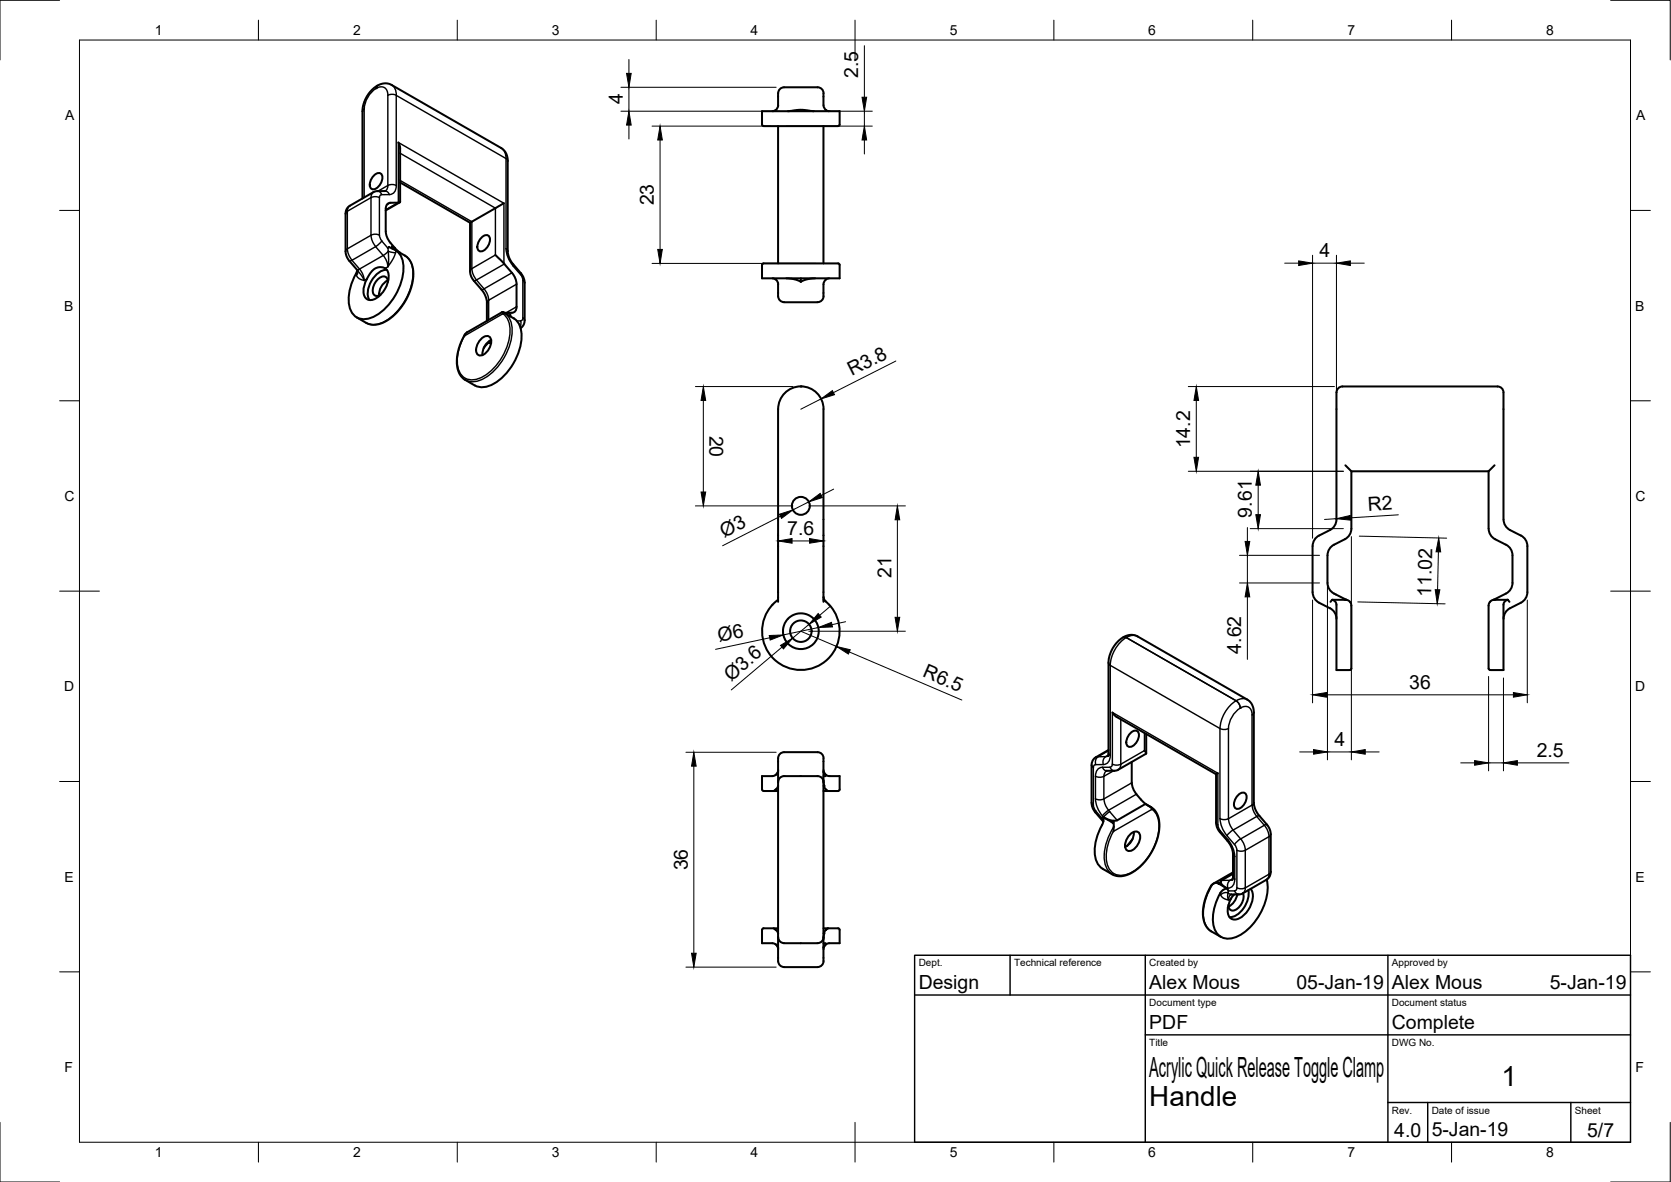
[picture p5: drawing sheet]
<svg xmlns="http://www.w3.org/2000/svg" width="420mm" height="297mm" viewBox="0 0 420 297" stroke-linecap="round" stroke-linejoin="round" font-family="sans-serif">
<!-- layer: Visible -->
<g fill="none" stroke="#000" stroke-width=".51">
<path d="M94.8 21.6l-1.2 .9-1.2 1.5-.8 1.5-.4 1.7-.1 22.7M94.8 21.6h.1M94.9 21.6l1.8-.7 1.5 .3 27.8 16 1.1 1.1 .6 1.8v23.4l.7 2 2.8 3.4 .7 1.7v10.3l-.3 .8-.7 .8M100.2 35.8l.4 1.5v13.5l-.4 .1M195.6 23.4v3M195.6 31.7v34.5M195.7 26.4a1.53 1.53 0 0 1-1.5 1.5M195.7 23.4a1.49 1.49 0 0 1 1.4-1.5h8.5a1.62 1.62 0 0 1 1.5 2.1v2.4a1.5 1.5 0 0 0 1.4 1.5M198.1 27.9l3.2-.3 3.3 .3M207.1 31.7v34.5M210.7 31.7l.4-.4v-3.4h-19.5v3.4a1.05 1.05 0 0 0 1.4 .4h17.7M94.1 44a1.13 1.13 0 0 1 1.6-.4 1.13 1.13 0 0 1 .4 1.5 2.52 2.52 0 0 1-2.7 2.4 2.53 2.53 0 0 1 .7-3.5z"/>
<path d="M96.9 48h-2.2l-.7 .2-6.2 3.6-.8 1.1-.1 10.7 .7 1.7 2.4 2.8M100.2 50.9l-2 .1a1.25 1.25 0 0 0-1.2 1.5v6.1l.5 1.5 .7 .9M100.5 50.8l-3.5 2.1M100.6 45.9l17.6 10.1M118.2 56l.1 12.8 .4 1.2 2.6 3 .9 1.9 .2 .9v4.9M121.2 59.6a1.13 1.13 0 0 1 1.5-.4 1.13 1.13 0 0 1 .4 1.5 2.52 2.52 0 0 1-2.6 2.4 2.53 2.53 0 0 1 .7-3.5zM126.7 51.1l-8.5 4.9M92.2 70.1l.9-1.4 1-1.1 1-.4 1.4 .1a1.84 1.84 0 0 1 1.2 2.2 6.4 6.4 0 0 1-4.3 5.9 1.87 1.87 0 0 1-2-2.2 6.4 6.4 0 0 1 .9-3.1M97.3 67.8a5.4 5.4 0 0 0-4.6 4.4 3.9 3.9 0 0 0 .2 3.2M97.5 70.5a4 4 0 0 0-2.2 3.8M97.5 62.3a.65 .65 0 0 1 1 .1l.9 .5a3.4 3.4 0 0 1 1.9 3.1 14.4 14.4 0 0 1-8.1 13.9 3.9 3.9 0 0 1-5.5-3.9 16.5 16.5 0 0 1 2-7.8l.1-.3M97.5 70.9a1.25 1.25 0 0 0-.7-1.4 1.25 1.25 0 0 0-1.5 .5 3.3 3.3 0 0 0-1.2 4.1 1.29 1.29 0 0 0 1.6 0"/>
<path d="M98.1 61l2.5 2.5M98.6 62.4v-.5l.2 .6M99.4 62.9l2.5 1.4a6.5 6.5 0 0 1 1.7 7.2l-.5 1.6-.9 2.1-1.1 1.8-1.3 1.6-2.7 2.1-2.3 .9a4 4 0 0 1-2.7-.5l-2.4-1.3M124.6 64.1l2.2 2.2M126.3 78.4l-8.9 5.2-.6 .8M126.3 78.4h.1M126.3 78.4l2.8 1.6a3.8 3.8 0 0 1 1.9 3.1 14.3 14.3 0 0 1-8.2 13.9 4.1 4.1 0 0 1-3.4-.1l-2.4-1.4a5.9 5.9 0 0 1-2-6.3l.6-2.4 1.3-2.8M126.3 78.4l.1 .5M126.8 66.3l2.3 2.7 .6 1.4 .2 6.7a1.32 1.32 0 0 1-1.2 1.5l-2.2-.1M128.3 79l.2 .5M194.2 69.9l.3 .1a1.6 1.6 0 0 1 1.2 1.4M195.6 71.4v3.1"/>
<path d="M197.7 69.9l2.3 .3 1.4 .6M201.4 69.9v.9M205 69.9l-2.2 .3-1.4 .6M207.1 71.4v2.2a1.89 1.89 0 0 1-1.5 2.3l-8.5 .1a1.54 1.54 0 0 1-1.4-1.6M208.5 69.9l-.3 .1a1.56 1.56 0 0 0-1.1 1.4M210.7 66.2l.4 .4v3.3h-19.5v-3.3a1.02 1.02 0 0 1 1.4-.4h17.7M120.8 85.4a1.62 1.62 0 0 1 2.5-.6 3.5 3.5 0 0 1-2.7 4.5 1.63 1.63 0 0 1-.7-2.4zM122.7 86.2h.8M123.5 85.5l-1.9 1.9M123.5 85.4a4 4 0 0 0-2.2 3.8M195.6 102.8v48.4M195.7 102.8a5.7 5.7 0 0 1 5.7-5.7 5.7 5.7 0 0 1 5.7 5.7"/>
<path d="M207.1 102.8v48.4M338.3 116.9l1.5 1.5M374.3 118.4h-34.5v14.4a3 3 0 0 1-1.7 2.7l-2.7 1.4M374.3 118.4v14.4M375.8 116.9l-1.5 1.5M330 137.3v11.5M331.7 134.6l2.7-1.4a3 3 0 0 0 1.6-2.7v-30.9a2.3 2.3 0 0 1 1.1-2.4l39.4-.1a1.7 1.7 0 0 1 1.5 2.2l.1 31.2a3 3 0 0 0 1.6 2.7l2.7 1.4a3 3 0 0 1 1.6 2.7v11.5a3 3 0 0 1-1.6 2.7l-2.7 1.4M331.7 134.6a3 3 0 0 0-1.6 2.6M335.4 136.9a3 3 0 0 0-1.6 2.6v7M374.3 132.8a3 3 0 0 0 1.7 2.7l2.7 1.4M378.7 136.9a3 3 0 0 1 1.6 2.6v7M198.1 155.5a4.5 4.5 0 0 0 2 7.5 4.5 4.5 0 0 0 5.7-5.2 4.5 4.5 0 0 0-7.2-2.7l-.5 .4"/>
<path d="M207.1 150.7l.9 .8a9.7 9.7 0 0 1 0 14.2 9.7 9.7 0 0 1-14.1-.9 9.7 9.7 0 0 1 1.7-14.1M207.1 150l.1 .6 .4 .5M330.1 148.8a3 3 0 0 0 1.6 2.7M331.7 151.5l2.7 1.4M333.8 146.5a3.1 3.1 0 0 0 2.1 2.9l2.6 1.3M334.4 152.8a3 3 0 0 1 1.6 2.7M334.5 151.2l.1-.1a.61 .61 0 0 1 .6-.3 .61 .61 0 0 1 .5 .4l.3 .7v16.5h3.4M334.9 150.7h3.6M338.1 150.7h.4M338.5 150.7l1 .6 .3 .8v14.9a1.04 1.04 0 0 1-.4 1.4M375.6 150.7l-1 .6-.3 .8v15.9M375.6 150.7h3.5"/>
<path d="M375.6 150.7h.4M379.1 150.7l-.8 .5-.3 .7v16.5h-3.3M379.1 150.7l.4 .5M379.7 152.8a3 3 0 0 0-1.6 2.7M380.3 146.5a3 3 0 0 1-1.6 2.7l-3.1 1.5M279.7 179l1.1 1.2 25 14.4M374.3 168l.4 .4M194.5 198.8h1.1M195.6 193.9l-.3 .6-.7 .5h-3v3.4a1.08 1.08 0 0 0 1.4 .4h1.5M195.6 190.5v51M195.6 197.5l-.2 .6-.9 .7M195.7 193.5l-.2 .7-.5 .6"/>
<path d="M195.7 196.5a1.7 1.7 0 0 1 2.1-1.5h6.7a2.34 2.34 0 0 1 2.5 1.1l.1 .4M195.7 190.5a1.49 1.49 0 0 1 1.5-1.5h8.4a1.9 1.9 0 0 1 1.5 2.4v44.1M207.1 195h.5M207.1 194l.5 .7 .6 .3h2.9v3.4l-.4 .4M207.1 196l.2 1.5M207.1 197.5h.2M207.1 198.8h1.1M207.1 193.5l.1 .7 .5 .6M207.3 197.5l.2 .7 .7 .6M208.2 198.8h2.5M278.5 190l.2-.6 .1-23.6 .5-2 1-1.7 1.3-1.4 1.7-.9 1.3-.3 1.3 .4 28.4 16.4 .6 .8 .4 1.6v23.4l.8 2.1 2.7 3.3 .6 1.4 .1 10.4-.3 1-.5 .6-6.3 3.6-.8 .3h-2.1M278.7 188.5l-3.5 2-.5 .7-.2 .9 .1 10.4 .8 1.6 2 2.4"/>
<path d="M284.4 184.1a1.13 1.13 0 0 1 1.5-.4 1.13 1.13 0 0 1 .4 1.6 2.52 2.52 0 0 1-2.6 2.3 2.53 2.53 0 0 1 .7-3.5zM284.6 191.5v5.7l.5 1.5 .7 .9M285.7 199.6l2.3 2.4M287.8 188.6l.4 .6-.1 .2-7 4.1-.9 .2h-2M288.2 184.5v4.8M305.8 194.6v12.6l.6 1.5 2.5 3 .9 1.8 .2 1v6l-.2 .6M306.2 194.3l-.4 .3M311.4 199.7a1.13 1.13 0 0 1 1.6-.4 1.13 1.13 0 0 1 .4 1.5 2.52 2.52 0 0 1-2.7 2.4 2.53 2.53 0 0 1 .7-3.5zM277.3 205.3l-.3 .3M277.3 205.3l.2 .1M277.5 205.4l1.1 .5 1.5 .4M277.5 205.4l2.3 1.4"/>
<path d="M279.5 206.6l.3 .2M279.5 206.6l.4 .2M279.8 206.8l.3 .5-.1 1.6M280.1 206.3l-.6 .3M284 209.9a1.62 1.62 0 0 1 2.4-.6 3.5 3.5 0 0 1-2.6 4.6 1.63 1.63 0 0 1-.7-2.5zM284.8 210.9l-1.4 1.7M285.1 209.1a4 4 0 0 1-2.2 3.7M288.2 202.1l1.5 .9 .7 .6 .6 1 .4 1.3v3.1l-.5 2.3-.7 1.7-2.1 3.3-1.5 1.6-1.3 1-1.3 .8-1.7 .5h-1.3l-1.3-.4a9.5 9.5 0 0 1-3.6-2.6 9.6 9.6 0 0 1 .4-8.6l.9-2.1-.1-1.2M289.6 203.4l-.4-.6-1.2-.8-7.1 4.1-.8 .2M310 219.6l-2.9 1.7-.2 .4M310 219.2l-4.9 2.9M194.5 233.3h1.1"/>
<path d="M195 237.3l.5 .5 .2 .7M195.6 234.6l-.2-.6-.9-.7h-1.5a1.08 1.08 0 0 0-1.4 .4v3.3l2.8 .1 .7 .3 .5 .7M195.7 235.5a1.49 1.49 0 0 0 1.5 1.5M197.1 237h8.5M207.1 237h.5M207.1 235.5v5.2a2.15 2.15 0 0 1-1 2.2l-9 .1a1.54 1.54 0 0 1-1.4-1.5M207.1 234.6h.2M207.1 233.3h1.1M207.1 235.5a1.49 1.49 0 0 1-1.5 1.5M207.7 237.3l-.5 .5-.1 .7M208.2 233.3h2.5M208.2 233.3l-.8 .7-.3 2"/>
<path d="M210.7 233.3l.4 .4v3.3l-3 .1-.6 .4-.4 .6M306.4 222l-.7-.2-.7 .3-.9 1.2-1.3 3.4-.3 3.1 .3 1.9 .7 1.4 .7 .7 2.8 1.6M306.4 222l-.3-.1 2.3 1.3M306.9 221.7l.4 .6 1.1 .9M306.9 221.7l-.5 .3M308.4 223.2l.2 .1M308.6 223.3l.3 .6M310.3 224.8l-.8 1M311.1 224.8l-.3 1.1-.7 .9-1.2 1M312.5 224.5a3.7 3.7 0 0 1-2.5 4.3 1.14 1.14 0 0 1-1.1-1.4M313.9 223.7a6.4 6.4 0 0 1-4.3 6.8h-.5M314.5 223.4a4.7 4.7 0 0 1-.6 5.3 4.3 4.3 0 0 1-3.9 2.3 2.38 2.38 0 0 1-1.3-2.9l.9-2.3"/>
<path d="M318.5 221a13.5 13.5 0 0 1-3.6 11.4 8.8 8.8 0 0 1-6.4 3.5 4.3 4.3 0 0 1-3.5-4.9 13.8 13.8 0 0 1 2-6.9l.7-.6 .9-.2"/>
<circle cx="201.4" cy="127.1" r="2.25"/>
<circle cx="201.4" cy="158.6" r="2.7"/>
</g>
<g fill="#000">
<circle cx="201.4" cy="97.1" r=".25"/>
<circle cx="282.4" cy="160.2" r=".25"/>
<circle cx="279.8" cy="206.8" r=".25"/>
<circle cx="306.1" cy="221.9" r=".25"/>
</g>
<!-- layer: Visible Narrow -->
<g fill="none" stroke="#000" stroke-width=".36">
<path d="M91.1 28l.5-.6v22.2M94.9 21.5l-.3 .7a6.6 6.6 0 0 0-3 5.2M97.5 24v22.6l-2.4 1.4M98.5 21.3l.8 1 .3 1.6-.8-.2-1.3 .2a1.81 1.81 0 0 0-.8-1.9 1.81 1.81 0 0 0-2.1 .2M100.6 38.5l24 13.8v11.8l-6 3.4v-11.8l-18-10.4M126 37.2l.9 1 .3 1.6 .5 .6M87.3 53.1l6-3.4v9.4l-6 3.4zM88 51.7a1.5 1.5 0 0 0-.7 1.4l-.4 .6M93.3 59.1a1.49 1.49 0 0 1 1.6-.2 1.49 1.49 0 0 1 .9 1.3l.2 .3-.2 .3-1.3 1.2-.9-1.4zM93.3 49.7l1.3-.3 .8 .3M93.9 48.3a1.5 1.5 0 0 0-.6 1.4M94.9 48a1.18 1.18 0 0 1 1.1 .9"/>
<path d="M95.4 49.7v9.4M96 48.9a.63 .63 0 0 0-.6 .8M96.8 48a1.18 1.18 0 0 1 1.1 .9M97.5 46.6a1.5 1.5 0 0 1-.6 1.4M97.5 46.6l1.3-.2 .8 .2M97.9 48.9h-1.9M98.1 51l-.9 .5M99.6 46.6v-22.6l27.6 15.8v22.7M99.6 46.6a1.92 1.92 0 0 1-1.7 2.3M100.1 50.9l-3.1 1.8M100.2 50.9v-15.1l26.5 15.3v15.1M86.9 63.1l.4-.6 .4 1.5 .8 1.4-.7 .2"/>
<path d="M89.5 68.8l.6 1 1.5 .7M90 68v.6l-.4 .6M90 68.1l1 1.3 .6 1.1M90.4 67.6l.9 1.4 .3 1.5M90.4 67.6l-.6 .2M92.2 70.1l-.6 .4M96 60.5l1.6 2.1 .1 2.7-.2 1.8 1.3-2.1 .7-1.5M96.4 64.2l-6 3.4M96.4 64.2l-2-2.2-5.9 3.4 1.9 2.2M96.4 64.2l.6 .9 .5 1.5v.4l-.6 .4M98.6 61.9l.7 .4M99.5 63.5l-1.9-.4-1.2 1.1"/>
<path d="M99.6 63l-.1 .5M101.8 64.2a6 6 0 0 1 1.8 6.7 14.2 14.2 0 0 1-8.4 10.5 4 4 0 0 1-3.1-.3M118.2 68.1l.5-.6 .3 1.5 .8 1.4M119.8 70.4l1.9 2.2M119.8 70.4l-.7 .1M121.7 72.6l.9 1.4 .3 1.4M121.7 72.6l-.6 .1M122.9 75.4v5M122.9 75.4l-.5 .6M126.4 78.8a5.2 5.2 0 0 1 1.8 5 14.1 14.1 0 0 1-8 11.4 3.8 3.8 0 0 1-5.2-3.8 12.8 12.8 0 0 1 1.8-7l9.6-5.5M126.8 78.6a6 6 0 0 1 1.8 6.6 14.2 14.2 0 0 1-8.4 10.5 4 4 0 0 1-3.2-.2M126.8 66.3l-7 4.1"/>
<path d="M127.2 62.5l.5 .6M127.2 62.5l.2 1.2 .5 1.3 1.1 1.8 .1-.4M127.6 78.6l.7 .4M128.7 68.6l-7 4M129 66.8l1.9 2.2M129.9 77.1l-2.7 1.5M129.9 71.4l-7 4M130.9 69l.4 .7 .2 .7M131 68.6l-.1 .4M131.5 70.4v9.5a.63 .63 0 0 1-.6 .7M131.5 79.9l.4 .6M131.5 70.4l.4 .7"/>
<path d="M122.9 86.1h.6M130 80.7h.9M130.9 80.6l.1 .8-.2 .7M286 159.9l-1.3-.2-1.5 .5M278.7 166.6l.5 .6M279.2 167.2l27.5 15.9v22.6M279.2 167.2v22.7M282.5 160.1l.7 .1M283.2 160.2l27.6 15.9M283.2 160.2a8.9 8.9 0 0 0-4 7M310.8 176.1l.8 1 .3 .8a1.82 1.82 0 0 1 2.1-.2 1.82 1.82 0 0 1 .8 1.9M310.8 176.1a8.9 8.9 0 0 0-4 7"/>
<path d="M311.9 177.9a6.6 6.6 0 0 0-3 5.2M313.6 175.8l-1.3-.2-1.5 .5M314.8 179.7v22.6l-5.9 3.4M315.3 179l-.5 .7M274.9 192.9v9.5M275.5 195.1l1.2 .2 .9-.2M276.1 190.2l-.6 .1M276.1 190.2a1.65 1.65 0 0 0-.6 1.9 .63 .63 0 0 0-.6 .8l-.4-.6M277.2 192.8a1.92 1.92 0 0 0-1.7 2.3l-.1 5.7M277.4 192.1l-1.9 .1M278 190.1l-1.9 .1M278.2 193.7a1.5 1.5 0 0 0-.6 1.4"/>
<path d="M278.5 190l-.5 .1M278.7 189.8l-.7 .3M278.7 188.6l-2.6 1.6M278.7 189.2l.5 .6M279.1 192.8h-1.9a1.18 1.18 0 0 0 1.1 .9M279.1 192.8a.63 .63 0 0 0 .6-.8v-13l26.5 15.3v13M279.1 192.8a1.18 1.18 0 0 0 1.1 .9M279.2 189.9a1.91 1.91 0 0 1-1.8 2.2 1.72 1.72 0 0 1 .6-2M279.7 192l1.3 .3 .8-.3M280 193.7l-2.4 1.4v5.7l7-4.1M281.8 180.8v11.3M281.8 192a1.5 1.5 0 0 1-.6 1.4"/>
<path d="M285.7 199.6l-7 4M287.8 184.2v4.4l-6 3.5M306.8 183.1l1.2 .2 .9-.2v22.6M274.5 201.7l1 2.1-.1 .3M275.5 200.7l.1 1.3 .5 1.3 1.1 1.7M275.5 200.8l.8 .2 1.3-.2 .3 1.4 .9 1.4M275.5 203.8l1.5 1.8 .4 .9M277.2 205.1l.3 .3M277.3 206.3l.1 .1M277.3 206.3v.1M278.7 203.6l.3 .4M278.7 203.6l-1.5 1.4"/>
<path d="M279 204l1.9 2.1M279 204l-1.5 1.4M280.1 207.8a12.2 12.2 0 0 0-2 10.1 3.7 3.7 0 0 0 1.6 1.8M288.6 202.4l.3 .2M289 202.6l.4 .2M289.6 203.4a5.2 5.2 0 0 1 1.8 4.9 14.1 14.1 0 0 1-8 11.4 3.8 3.8 0 0 1-5.2-3.8 12.8 12.8 0 0 1 1.8-7l9.6-5.5M305.8 206.7l1 2M306.8 205.7l1.2 .3 .9-.3M306.8 205.7l.1 1.3 .5 1.2 1.1 1.8M306.8 208.8l1.9 2.2M306.8 208.7l-.1 .4M308.5 210l1.9 2.2 1.5-1.4"/>
<path d="M308.7 211l1.2 1.7 .4 1.3 .2 1.3M308.7 211v.3M308.9 205.7l.3 1.5 .9 1.4M310 208.6l-1.5 1.4M310 214.6l.5 .7M310.4 212.2l.4 .7 .2 .8M310.5 215.3v5.6a1.92 1.92 0 0 1-1.8 2.3M311 213.7v9.4M311 213.7l1.3 .2 .8-.2M312 210.8l.8 1.4 .3 1.5M313.1 213.7v9.4l6-3.4M314.8 202.3l.4 1.5 .8 1.4"/>
<path d="M315.3 201.7l-.5 .6M316 205.2l-6 3.4 2 2.2M316 205.2l1.9 2.2M316.7 205l-.7 .2M317.9 207.4l-5.9 3.4M317.9 207.4l.9 1.4 .3 1.4M318.6 207.2l-.7 .2M319.1 210.3l-6 3.4M319.1 210.3v9.4M319.1 219.7a1.5 1.5 0 0 1-.6 1.4M319.5 209.6l-.4 .6M319.5 219.1l-.4 .6"/>
<path d="M305 222.1a12.2 12.2 0 0 0-1.9 10.1 3.7 3.7 0 0 0 1.5 1.9M306.8 224.5l.1 .4M308.4 223.2h.3M308.8 224.4l-.8-.1-1.1 .6M308.8 224.4l-.1 .9 .2 .9-1.2-.4-.8-.9M308.8 224.4l.8 .4M309.3 221.2h-2.2M309.3 221.2a1.65 1.65 0 0 0-.6 2M309.5 224.8a1.5 1.5 0 0 0-.6 1.4l.6-.4M309.8 221.1l-.5 .1M310 220.8l-.7 .4M310 220.3l.5 .6"/>
<path d="M310.4 223.9h-1.5l-.1 .5M312.5 224.5a1.5 1.5 0 0 0 .6-1.4l-1.3 .2-.8-.2a.65 .65 0 0 1-.6 .8 1.17 1.17 0 0 0 1.1 .9"/>
</g>
<g fill="#000">
<circle cx="94.6" cy="22.2" r=".18"/>
<circle cx="283.2" cy="160.2" r=".18"/>
<circle cx="310.8" cy="176.1" r=".18"/>
<circle cx="311.8" cy="177.9" r=".18"/>
</g>
<!-- layer: Border -->
<g fill="none" stroke="#000" stroke-width=".25">
<path d="M15 .1h-15v15M20 10.1h390v276.9h-390zM65 5.1v5M115 5.1v5M165 5.1v5M215 5.1v10M265 5.1v5M315 5.1v5M365 5.1v5M405 .1h15v15M15 52.9h5M410 52.9h5"/>
<path d="M15 100.7h5M410 100.7h5M15 148.6h10M405 148.6h10M15 196.4h5M410 196.4h5M15 244.2h5M410 244.2h5M0 282.1v14.9h15M65 287v5M115 287v5M165 287v5"/>
<path d="M215 282.1v9.9M265 287v5M315 287v5M365 287v5M420 282.1v14.9h-15"/>
</g>
<!-- layer: TitleBlock -->
<path d="M230 240.1h180v46.9h-180zM230 250h180M254 240.1v9.9M288 240.1v46.9M349 240.1v46.9M288 260.1h122M349 277.1h61M359 277.1v9.9M395 277.1v9.9" fill="none" stroke="#000" stroke-width=".36"/>
<!-- layer: Dimensions -->
<g fill="none" stroke="#000" stroke-width=".25">
<path d="M158.1 15v3.4M217.3 11.5v12.9M156.1 27.9h40M156.1 21.9h39.1M158.1 21.9v6M158.1 31.4v3.5M164 31.7h29.7M166 35.2v27.5M197.7 31.7h21.6M200.1 27.9h19.2M217.3 27.9v3.8M217.3 35.2v3.5"/>
<path d="M164 66.2h41.1M323 66.1h3.5M330 64.1v71.2M330 66.1h6M336 64.1v36.7M339.5 66.1h3.5M174.9 97.1h24.5M225.3 90.7l-15.7 8M298.8 97.1h36.7M176.8 100.6v23M206.4 100.3l-5 2.5M298.8 118.4h39"/>
<path d="M300.8 100.6v14.3M174.9 127.1h24.5M195.7 133.9v14.8M196.2 129.7l-14.5 7.4M199.2 135.9h4.4M203.4 127.1h24.2M203.4 126.1l-4.1 2.1M207.1 133.9v14.8M209.6 122.9l-3.1 1.6M225.6 130.6v24.5M311.7 139.6h20.1M313.6 132.6v3.5"/>
<path d="M313.6 139.6v6.9M314.3 132.8h23.5M316.4 121.9v7.4M336 130.4l-3 .1M339.8 134.8v56.2M341.8 134.7l21.9 .5M351.6 129.4l-12.1 .7M361.7 138.7l-.2 9.5M197.1 157.2l-.2 1.2 .1 1.3 .8 1.7M201.4 158.6l8.9 3.9M203.4 158.6h24.2M203.4 156.9l-4.1 3.5"/>
<path d="M205.8 157.7l-8.8 1.9M208.8 152.4l-2.7 2.2M212.6 156.2l-3.4 .8M311.7 146.5h20.1M313.6 150v15.7M330 150.8v25.8M333.8 141.6v49.4M341.4 151.3l22 .5M384 150.8v25.8M193.5 160.3l-13.6 2.9M196.6 162.6l-12.7 10.8M213.6 163.8l28.3 12.1"/>
<path d="M333.5 174.6h47M374.3 170v23.7M378 170.4v23.3M172.5 189h22.7M174.5 192.5v47.1M326.8 189h3.5M333.8 189h6M343.3 189h3.5M367.3 191.7h3.5M374.3 191.7h3.7M381.5 191.7h13M172.5 243h22.7"/>
</g>
<g fill="#000" stroke="#000" stroke-width=".25">
<path d="M157.5 18.4h1.2l-.6 3.5zM158.1 27.9l.6 3.5h-1.2zM166 31.7l.5 3.5h-1.1zM217.3 31.7l.6 3.5h-1.2zM216.7 24.4h1.2l-.6 3.5zM165.4 62.7h1.1l-.5 3.5zM326.5 65.6l3.5 .5-3.5 .6zM336 66.1l3.5-.5v1.1zM206.4 100.3l2.9-2.1 .5 1zM176.8 97.1l.6 3.5h-1.1zM300.8 97.1l.6 3.5h-1.2zM300.2 114.9h1.2l-.6 3.5z"/>
<path d="M176.3 123.6h1.1l-.6 3.5zM196 129.2l3.3-1-2.8 2.1zM195.7 135.9l3.5-.6v1.2zM203.6 135.3l3.5 .6-3.5 .6zM203.4 126.1l2.8-2.1 .6 1zM225.6 127.1l.6 3.5h-1.1zM313.1 136.1h1.1l-.6 3.5zM316.4 118.4l.5 3.5h-1.1zM315.8 129.3h1.1l-.5 3.5zM336 130.4l3.5-.9 .1 1.2zM361.8 135.2l.4 3.5h-1.1zM193.4 159.7l3.6-.1-3.3 1.3z"/>
<path d="M205.7 154.2l.8 .9-3.1 1.8zM205.8 157.7l3.3-1.3 .2 1.2zM225.1 155.1h1.1l-.6 3.5zM313.6 146.5l.6 3.5h-1.1zM360.9 148.2h1.1l-.6 3.5zM196.3 162.2l3-1.8-2.3 2.7zM210.3 162.5l3.5 .8-.5 1.1zM330 174.6l3.5-.6v1.2zM380.5 174l3.5 .6-3.5 .6zM174.5 189l.5 3.5h-1.1zM330.3 188.4l3.5 .6-3.5 .5zM339.8 189l3.5-.6v1.1z"/>
<path d="M370.8 191.1l3.5 .6-3.5 .6zM378 191.7l3.5-.6v1.2zM173.9 239.6h1.1l-.5 3.4z"/>
</g>
<g font-size="7">
<text x="289" y="270.6">Acrylic Quick Release Toggle Clamp</text>
<text x="377.5" y="273">1</text>
<text x="289" y="278.1">Handle</text>
</g>
<g font-size="4.9">
<text x="215.8" y="19.6" transform="rotate(-90 215.8 19.6)">2.5</text>
<text x="156.6" y="26.2" transform="rotate(-90 156.6 26.2)">4</text>
<text x="164.4" y="51.6" transform="rotate(-90 164.4 51.6)">23</text>
<text x="331.8" y="64.6">4</text>
<text x="214.2" y="94.6" transform="rotate(-27 214.2 94.6)">R3.8</text>
<text x="178.4" y="109.5" transform="rotate(90 178.4 109.5)">20</text>
<text x="299.3" y="112.7" transform="rotate(-90 299.3 112.7)">14.2</text>
<text x="314.8" y="130.1" transform="rotate(-90 314.8 130.1)">9.61</text>
<text x="344" y="128.3" transform="rotate(-4 344 128.3)">R2</text>
<text x="182.1" y="135.1" transform="rotate(-27 182.1 135.1)">Ø3</text>
<text x="198" y="134.4">7.6</text>
<text x="224.1" y="145.2" transform="rotate(-90 224.1 145.2)">21</text>
<text x="359.9" y="150" transform="rotate(-89 359.9 150)">11.02</text>
<text x="180.8" y="161.3" transform="rotate(-12 180.8 161.3)">Ø6</text>
<text x="312.1" y="164.3" transform="rotate(-90 312.1 164.3)">4.62</text>
<text x="183.8" y="171.3" transform="rotate(-40 183.8 171.3)">Ø3.6</text>
<text x="231.8" y="169.9" transform="rotate(23 231.8 169.9)">R6.5</text>
<text x="354.3" y="173">36</text>
<text x="335.5" y="187.5">4</text>
<text x="386.4" y="190.2">2.5</text>
<text x="172.9" y="218.7" transform="rotate(-90 172.9 218.7)">36</text>
<text x="231" y="248.5">Design</text>
<text x="289" y="248.5">Alex Mous</text>
<text x="326" y="248.5">05-Jan-19</text>
<text x="350" y="248.5">Alex Mous</text>
<text x="389.7" y="248.5">5-Jan-19</text>
<text x="289" y="258.6">PDF</text>
<text x="350" y="258.6">Complete</text>
<text x="350.6" y="285.7">4.0</text>
<text x="360" y="285.5">5-Jan-19</text>
<text x="399.1" y="285.7">5/7</text>
</g>
<g font-size="3.5">
<text x="39" y="8.8">1</text>
<text x="88.8" y="8.8">2</text>
<text x="138.8" y="8.8">3</text>
<text x="188.7" y="8.8">4</text>
<text x="238.8" y="8.8">5</text>
<text x="288.7" y="8.8">6</text>
<text x="338.8" y="8.8">7</text>
<text x="388.8" y="8.8">8</text>
<text x="16.4" y="30.2">A</text>
<text x="411.4" y="30.2">A</text>
<text x="16.2" y="78">B</text>
<text x="411.2" y="78">B</text>
<text x="16.2" y="125.9">C</text>
<text x="411.2" y="125.9">C</text>
<text x="16.2" y="173.7">D</text>
<text x="411.2" y="173.7">D</text>
<text x="16.2" y="221.6">E</text>
<text x="411.2" y="221.6">E</text>
<text x="16.2" y="269.4">F</text>
<text x="411.2" y="269.4">F</text>
<text x="39" y="290.8">1</text>
<text x="88.8" y="290.8">2</text>
<text x="138.8" y="290.8">3</text>
<text x="188.7" y="290.8">4</text>
<text x="238.8" y="290.8">5</text>
<text x="288.7" y="290.8">6</text>
<text x="338.8" y="290.8">7</text>
<text x="388.8" y="290.8">8</text>
</g>
<g font-size="2.5">
<text x="231" y="242.9">Dept.</text>
<text x="255" y="242.9">Technical reference</text>
<text x="289" y="242.9">Created by</text>
<text x="350" y="242.9">Approved by</text>
<text x="289" y="252.8">Document type</text>
<text x="350" y="252.8">Document status</text>
<text x="289" y="262.9">Title</text>
<text x="350" y="262.9">DWG No.</text>
<text x="350" y="279.9">Rev.</text>
<text x="360" y="279.9">Date of issue</text>
<text x="396" y="279.9">Sheet</text>
</g>
</svg>
